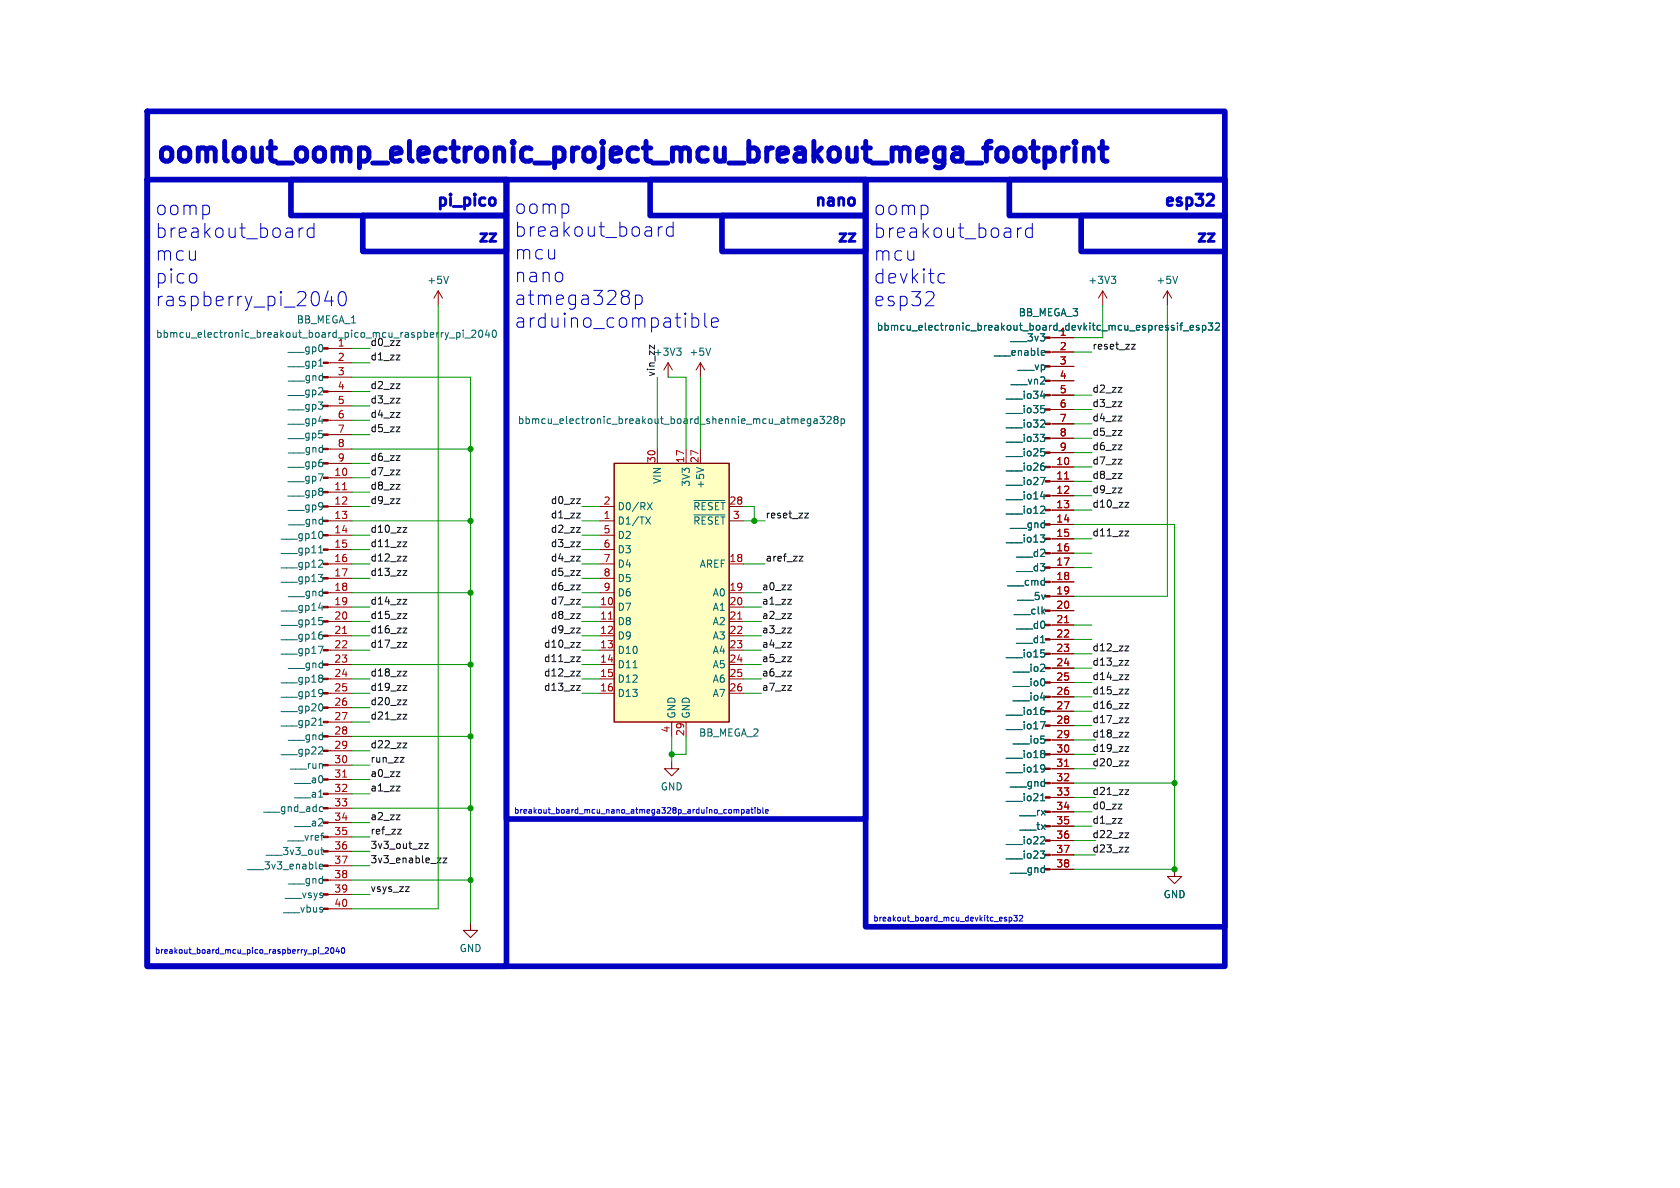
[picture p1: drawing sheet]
<svg xmlns="http://www.w3.org/2000/svg" width="297mm" height="210mm" viewBox="0 0 297 210" stroke-linecap="round" stroke-linejoin="round" font-family="sans-serif">
<g fill="none" stroke="#840000" stroke-width=".18">
<path d="M77.5 51.4l-.8 1.3M77.5 51.4v2.6M77.5 51.4l.7 1.3M185.6 59.7h4.3M194.9 51.4l-.7 1.3M194.9 51.4v2.6M194.9 51.4l.8 1.3M206.4 51.4l-.8 1.3M206.4 51.4v2.6M206.4 51.4l.7 1.3M58 79.4h4.2M58 76.8h4.2"/>
<path d="M58 74.3h4.2M58 71.8h4.2M58 69.2h4.2M58 66.7h4.2M58 64.1h4.2M58 61.6h4.2M116.2 79.4v2.5M118.1 64.1l-.8 1.3M118.1 64.1v2.6M118.1 64.1l.8 1.3M121.3 79.4v2.5M123.8 64.1v2.6"/>
<path d="M123.8 79.4v2.5M123.8 64.1l-.7 1.3M123.8 64.1l.8 1.3M185.6 77.5h4.3M185.6 74.9h4.3M185.6 72.4h4.3M185.6 69.9h4.3M185.6 67.3h4.3M185.6 64.8h4.3M185.6 62.2h4.3M58 99.7h4.2M58 97.2h4.2"/>
<path d="M58 94.6h4.2M58 92.1h4.2M58 89.5h4.2M58 87h4.2M58 84.5h4.2M58 81.9h4.2M106 99.7h2.6M106 97.2h2.6M106 94.6h2.6M106 92.1h2.6M106 89.5h2.6M128.9 99.7h2.5"/>
<path d="M128.9 92.1h2.5M128.9 89.5h2.5M185.6 97.8h4.3M185.6 95.3h4.3M185.6 92.7h4.3M185.6 90.2h4.3M185.6 87.6h4.3M185.6 85.1h4.3M185.6 82.6h4.3M185.6 80h4.3M58 117.5h4.2M58 114.9h4.2"/>
<path d="M58 112.4h4.2M58 109.9h4.2M58 107.3h4.2M58 104.8h4.2M58 102.2h4.2M106 117.5h2.6M106 114.9h2.6M106 112.4h2.6M106 109.9h2.6M106 107.3h2.6M106 104.8h2.6M106 102.2h2.6"/>
<path d="M128.9 117.5h2.5M128.9 114.9h2.5M128.9 112.4h2.5M128.9 109.9h2.5M128.9 107.3h2.5M128.9 104.8h2.5M185.6 118.1h4.3M185.6 115.6h4.3M185.6 113h4.3M185.6 110.5h4.3M185.6 108h4.3M185.6 105.4h4.3"/>
<path d="M185.6 102.9h4.3M185.6 100.3h4.3M58 137.8h4.2M58 135.3h4.2M58 132.7h4.2M58 130.2h4.2M58 127.6h4.2M58 125.1h4.2M58 122.6h4.2M58 120h4.2M106 122.6h2.6M106 120h2.6"/>
<path d="M118.7 134.6v1.3h1.3l-1.3 1.3-1.2-1.3h1.2M118.7 127.6v2.6M121.3 127.6v2.6M128.9 122.6h2.5M128.9 120h2.5M185.6 138.4h4.3M185.6 135.9h4.3M185.6 133.4h4.3M185.6 130.8h4.3M185.6 128.3h4.3M185.6 125.7h4.3M185.6 123.2h4.3"/>
<path d="M185.6 120.7h4.3M58 158.1h4.2M58 155.6h4.2M58 153h4.2M58 150.5h4.2M58 148h4.2M58 145.4h4.2M58 142.9h4.2M58 140.3h4.2M185.6 153.7h4.3M185.6 151.1h4.3M185.6 148.6h4.3"/>
<path d="M185.6 146.1h4.3M185.6 143.5h4.3M185.6 141h4.3M207.6 153.7v1.2h1.3l-1.3 1.3-1.2-1.3h1.2M58 160.7h4.2M83.2 163.2v1.3h1.3l-1.3 1.2-1.3-1.2h1.3"/>
</g>
<g fill="none" stroke="#006464" stroke-width=".18">
<path d="M79.3 48.8l-.4 1.3M79.5 59.8h.9M80.7 58.8v1.3M80.7 58.8h.4l.2 .2-.1 .6h-.5M81.9 58.4v.1M81.9 58.8v.8M82.2 59.8h1M83.4 58.5l.5-.1 .2 .3-.8 .9h.8M84.8 58.4h.1a.68 .68 0 0 1 .4 .6 .68 .68 0 0 1-.4 .6 .84 .84 0 0 1-.1-1.2zM86.1 58.3l-.3 .9h.8M86.4 58.8v.8M87.1 58.5l.2-.1a.68 .68 0 0 1 .5 .6 .68 .68 0 0 1-.5 .6l-.2-.1-.1-.3z"/>
<path d="M196.5 48.8h.7l-.4 .5M197 49.3l.2 .3v.3l-.2 .2M207.3 57.9l.3 .1v.2l-.2 .2h-.2M207.3 57.5l.3 .1M208.2 57.1v.1M208.2 57.5v.9M208.2 48.8l-.4 1.3M208.6 57.5h.5M209.1 57.1l-.3 .2v1.1M209.2 58.5h1M210.4 57.9l.6-.1-.1-.2-.3-.1-.2 .2 .1 .6h.4M212 57.6l-.3-.1-.2 .2v.2l.5 .1v.3h-.5"/>
<path d="M212.6 57.6l.3-.1 .3 .3-.1 .5h-.5M212.6 57.5v1.3M213.6 57.1h.8l-.4 .5 .3 .1v.5l-.2 .2-.5-.2M214.9 57.2l.5-.1 .2 .4-.8 .9h.8M56.3 64.7h.8M119.6 61.5h.8l-.4 .5M120.2 62l.2 .3v.3l-.2 .2M125.6 61.5l-.4 1.3M141.6 74.5l.6-.2v-.2l-.4-.1-.2 .2 .1 .6h.5M143.3 74.1l-.3-.1-.3 .3 .1 .5h.5M143.3 74v1.1l-.2 .2-.3-.1M143.9 74.1h.5l.1 .8"/>
<path d="M144.5 74.3l-.5 .1-.1 .2 .1 .3 .5-.1M145 73.6h.7l-.4 .5 .4 .1v.6l-.2 .1-.5-.1M146.2 73.7l.5-.1 .2 .4-.7 .9h.7M147.7 74.1l-.3 .3 .1 .4 .2 .1 .3-.1 .2-.2v-.2l-.3-.3M147.7 74.1l-.3-.2 .3-.3h.2l.3 .2-.3 .3M147.7 74.1h.2M148.7 74.1l.4-.1 .2 .3-.1 .5h-.5M148.7 74v1.3M183.9 76.8h.8l-.4 .5M184 70h.8M184 71.7h.6M184 79.3h.6"/>
<path d="M184.3 62h.3l.1 .3-.6 .1M184.6 72.2l.1 .2-.1 .5M184.6 74.3l.1 .2-.1 .3-.7 .7h.8M184.6 77.3l.1 .2-.1 .5M184.6 79.9l.1 .1-.1 .5M184.6 62.7l-.3 .1M56.3 97.7h.8M56.9 99.1l.2 .1-.1 .3-.7 .8h.8M57 94.2v.8M114.2 91.4l.8 1.3M114.5 88.8l.8 1.3M115 91.4l-.8 1.3"/>
<path d="M115.3 88.8l-.8 1.3M122.7 88.5h5.5M122.7 91h5.5M123.1 82.6l1.3 .5M183.9 84.4h.9l-.6 1.3M184 87.8h.8M184.6 82.4l.1 .2-.1 .5M184.6 89.5l.1 .2-.1 .3-.7 .7h.8M184.6 95.1l.1 .2-.1 .5M184.7 94.6l-.4 .4M56.3 101.5h.8l-.5 .5M56.3 114.2h.8l-.5 1.3"/>
<path d="M56.3 107.5h.8M57 102.1v.6M57 109.8v.5M57 112.3v.6M57 119.4v.3M57 120v.5M111.9 118.1h.7M184 114.9h.6M184.6 115.4l.1 .2-.1 .5M56.3 128.2h.8M56.9 132.1l.2 .2-.1 .3-.7 .7h.8M57 122v.8"/>
<path d="M57 124.6v.8M57.1 122.4l-.1 .1M183.9 127.6h.9l-.6 1.2M184.6 125.6l.1 .2-.1 .4M184.6 132.7l.1 .2-.1 .2M184.6 133.3l.1 .1-.1 .5M184.6 135.3a1.07 1.07 0 0 1-.1 1M184.7 135.7l-.1 .2M56.5 153.2l.6-.1-.1-.3h-.4l-.1 .1v.7h.5M56.7 142.6l.4 .1M56.7 150.2h.5M56.9 149.8v1.1l.3 .2"/>
<path d="M57.1 143.4l-.4 .1M183.9 150.4h.8l-.4 .5M184 141.5h.7M184.2 140.5l.1-.2v1.2M184.6 148l.1 .1-.1 .3-.7 .8h.8M184.6 151l.1 .2-.1 .4"/>
</g>
<g fill="#840000" stroke="#840000" stroke-width=".18">
<path d="M57.1 160.5h.9v.3h-.9z"/>
<path d="M57.1 158h.9v.2h-.9z"/>
<path d="M57.1 155.4h.9v.3h-.9z"/>
<path d="M57.1 152.9h.9v.3h-.9z"/>
<path d="M57.1 150.4h.9v.2h-.9z"/>
<path d="M57.1 147.8h.9v.3h-.9z"/>
<path d="M57.1 145.3h.9v.2h-.9z"/>
<path d="M57.1 142.7h.9v.3h-.9z"/>
<path d="M57.1 140.2h.9v.3h-.9z"/>
<path d="M57.1 137.7h.9v.2h-.9z"/>
<path d="M57.1 135.1h.9v.3h-.9z"/>
<path d="M57.1 132.6h.9v.2h-.9z"/>
<path d="M57.1 130h.9v.3h-.9z"/>
<path d="M57.1 127.5h.9v.3h-.9z"/>
<path d="M57.1 125h.9v.2h-.9z"/>
<path d="M57.1 122.4h.9v.3h-.9z"/>
<path d="M57.1 119.9h.9v.2h-.9z"/>
<path d="M57.1 117.3h.9v.3h-.9z"/>
<path d="M57.1 114.8h.9v.3h-.9z"/>
<path d="M57.1 112.3h.9v.2h-.9z"/>
<path d="M57.1 109.7h.9v.3h-.9z"/>
<path d="M57.1 107.2h.9v.2h-.9z"/>
<path d="M57.1 104.6h.9v.3h-.9z"/>
<path d="M57.1 102.1h.9v.3h-.9z"/>
<path d="M57.1 99.6h.9v.2h-.9z"/>
<path d="M57.1 97h.9v.3h-.9z"/>
<path d="M57.1 94.5h.9v.2h-.9z"/>
<path d="M57.1 91.9h.9v.3h-.9z"/>
<path d="M57.1 89.4h.9v.3h-.9z"/>
<path d="M57.1 86.9h.9v.2h-.9z"/>
<path d="M57.1 84.3h.9v.3h-.9z"/>
<path d="M57.1 81.8h.9v.2h-.9z"/>
<path d="M57.1 79.2h.9v.3h-.9z"/>
<path d="M57.1 76.7h.9v.3h-.9z"/>
<path d="M57.1 74.2h.9v.2h-.9z"/>
<path d="M57.1 71.6h.9v.3h-.9z"/>
<path d="M57.1 69.1h.9v.2h-.9z"/>
<path d="M57.1 66.5h.9v.3h-.9z"/>
<path d="M57.1 64h.9v.3h-.9z"/>
<path d="M57.1 61.5h.9v.2h-.9z"/>
<path d="M184.8 153.5h.8v.3h-.8z"/>
<path d="M184.8 151h.8v.3h-.8z"/>
<path d="M184.8 148.5h.8v.2h-.8z"/>
<path d="M184.8 145.9h.8v.3h-.8z"/>
<path d="M184.8 143.4h.8v.2h-.8z"/>
<path d="M184.8 140.8h.8v.3h-.8z"/>
<path d="M184.8 138.3h.8v.3h-.8z"/>
<path d="M184.8 135.8h.8v.2h-.8z"/>
<path d="M184.8 133.2h.8v.3h-.8z"/>
<path d="M184.8 130.7h.8v.2h-.8z"/>
<path d="M184.8 128.1h.8v.3h-.8z"/>
<path d="M184.8 125.6h.8v.3h-.8z"/>
<path d="M184.8 123.1h.8v.2h-.8z"/>
<path d="M184.8 120.5h.8v.3h-.8z"/>
<path d="M184.8 118h.8v.2h-.8z"/>
<path d="M184.8 115.4h.8v.3h-.8z"/>
<path d="M184.8 112.9h.8v.3h-.8z"/>
<path d="M184.8 110.4h.8v.2h-.8z"/>
<path d="M184.8 107.8h.8v.3h-.8z"/>
<path d="M184.8 105.3h.8v.2h-.8z"/>
<path d="M184.8 102.7h.8v.3h-.8z"/>
<path d="M184.8 100.2h.8v.3h-.8z"/>
<path d="M184.8 97.7h.8v.2h-.8z"/>
<path d="M184.8 95.1h.8v.3h-.8z"/>
<path d="M184.8 92.6h.8v.2h-.8z"/>
<path d="M184.8 90h.8v.3h-.8z"/>
<path d="M184.8 87.5h.8v.3h-.8z"/>
<path d="M184.8 85h.8v.2h-.8z"/>
<path d="M184.8 82.4h.8v.3h-.8z"/>
<path d="M184.8 79.9h.8v.2h-.8z"/>
<path d="M184.8 77.3h.8v.3h-.8z"/>
<path d="M184.8 74.8h.8v.3h-.8z"/>
<path d="M184.8 72.3h.8v.2h-.8z"/>
<path d="M184.8 69.7h.8v.3h-.8z"/>
<path d="M184.8 67.2h.8v.2h-.8z"/>
<path d="M184.8 64.6h.8v.3h-.8z"/>
<path d="M184.8 62.1h.8v.3h-.8z"/>
<path d="M184.8 59.6h.8v.2h-.8z"/>
</g>
<path d="M60.6 86.6h.7M188.2 84.7h.7M60.6 112h.7M107.6 109.4h.7M130.4 109.4h.7M188.2 110.1h.7M60.6 137.4h.7M188.2 135.5h.7" fill="none" stroke="#a90000" stroke-width=".18"/>
<path d="M108.6 81.9h20.3v45.7h-20.3z" fill="#ffffc2" stroke="#ffffc2" stroke-width=".18"/>
<path d="M108.6 81.9h20.3v45.7h-20.3z" fill="none" stroke="#840000" stroke-width=".25"/>
<g fill="none" stroke="#0f0f0f" stroke-width=".18">
<path d="M70 62.8h.7l-.7 .8h.7M70 67.9h.7l-.7 .8h.7M70 70.4h.7l-.7 .8h.7M70 75.5h.7l-.7 .8h.7M70 72.9h.7l-.7 .9h.7M70.7 60.2l-.7 .9h.7M115.7 61v.7l-.9-.7v.7M197.7 76.1h.6l-.6 .9h.6M197.7 78.7h.6l-.6 .8h.6M197.7 73.6h.6l-.6 .8h.6M197.7 68.5h.6l-.6 .8h.6M197.7 71h.6l-.6 .9h.6"/>
<path d="M200 60.9h.7l-.7 .8h.7M70 88.2h.7l-.7 .8h.7M70 83.1h.7l-.7 .8h.7M70 80.6h.7l-.7 .8h.7M70 85.6h.7l-.7 .9h.7M71.3 95.8h.6l-.6 .8h.6M71.3 93.3h.6l-.6 .8h.6M71.3 98.3h.6l-.6 .9h.6M101.9 95.8h.7l-.7 .8h.7M101.9 88.2h.7l-.7 .8h.7M101.9 90.7h.7l-.7 .9h.7M101.9 93.3h.7l-.7 .8h.7"/>
<path d="M101.9 98.3h.7l-.7 .9h.7M141.3 98.3h.6l-.6 .9h.6M142.2 90.7h.7l-.7 .9h.7M197.7 83.7h.6l-.6 .9h.6M197.7 86.3h.6l-.6 .8h.6M197.7 81.2h.6l-.6 .8h.6M198.9 93.9h.7l-.7 .8h.7M198.9 88.8h.7l-.7 .9h.7M71.3 106h.6l-.6 .8h.6M71.3 111h.6l-.6 .9h.6M71.3 113.6h.6l-.6 .8h.6M71.3 100.9h.6l-.6 .8h.6"/>
<path d="M71.3 108.5h.6l-.6 .8h.6M71.3 118.7h.6l-.6 .8h.6M101.9 106h.7l-.7 .8h.7M101.9 111h.7l-.7 .9h.7M101.9 113.6h.7l-.7 .8h.7M101.9 100.9h.7l-.7 .8h.7M101.9 108.5h.7l-.7 .8h.7M101.9 118.7h.7l-.7 .8h.7M101.9 103.4h.7l-.7 .9h.7M101.9 116.1h.7l-.7 .9h.7M139.3 106h.6l-.6 .8h.6M139.3 111h.6l-.6 .9h.6"/>
<path d="M139.3 113.6h.6l-.6 .8h.6M139.3 108.5h.6l-.6 .8h.6M139.3 118.7h.6l-.6 .8h.6M139.3 103.4h.6l-.6 .9h.6M139.3 116.1h.6l-.6 .9h.6M198.9 116.8h.7l-.7 .8h.7M198.9 114.2h.7l-.7 .9h.7M198.9 119.3h.7l-.7 .8h.7M70 136.4h.7l-.7 .9h.7M70 139h.7l-.7 .8h.7M70.8 133.9h.6l-.6 .8h.6M71.3 123.7h.6l-.6 .9h.6"/>
<path d="M71.3 126.3h.6l-.6 .8h.6M71.3 121.2h.6l-.6 .8h.6M71.3 131.4h.6l-.6 .8h.6M101.9 121.2h.7l-.7 .8h.7M139.3 121.2h.6l-.6 .8h.6M198.9 129.5h.7l-.7 .8h.7M198.9 126.9h.7l-.7 .9h.7M198.9 124.4h.7l-.7 .8h.7M198.9 121.8h.7l-.7 .9h.7M198.9 139.6h.7l-.7 .9h.7M198.9 132h.7l-.7 .8h.7M198.9 134.5h.7l-.7 .9h.7"/>
<path d="M70 144.1h.7l-.7 .8h.7M70.3 146.6h.6l-.6 .8h.6M71.7 156.8h.6l-.6 .8h.6M75.1 149.1h.6l-.6 .9h.6M77.3 151.7h.7l-.7 .8h.7M78.3 151.7h.7l-.7 .8h.7M197.7 142.2h.6l-.6 .8h.6M197.7 144.7h.6l-.6 .8h.6M198.9 149.8h.7l-.7 .8h.7M198.9 147.2h.7l-.7 .9h.7"/>
</g>
<path d="M87.2 35l.4 .4v.5l-.4 .4M151 35.2l.1 .2-.1 .7M213.7 34.3h.5a.54 .54 0 0 1 .3 .9l-1.2 1.1h1.3M86.6 41.3h1.1l-1.1 1.4h1.1M150.1 41.3h1.1l-1.1 1.4h1.1M213.6 41.3h1.1l-1.1 1.4h1.1" fill="none" stroke="#0000c2" stroke-width=".5"/>
<g fill="none" stroke="#0000c2" stroke-width=".18">
<path d="M55.5 39.5v2.5M119 39.3v2.5M182.5 39.5v2.5M52.9 40.3v1.7M53.6 40.3a.64 .64 0 0 0-.7 .5M55.5 40.4l-.7-.1-.5 .5v.7l.2 .4 .3 .1 .7-.1M58 51.4l-.6 1.8h1.6M58.6 52.4v1.6M60 51.8a.6 .6 0 0 1 .6-.3 .6 .6 0 0 1 .5 .5 1.47 1.47 0 0 1-.5 2 .64 .64 0 0 1-.7-.4 2.13 2.13 0 0 1 .1-1.8zM111.1 51.6l.2 .2-.2 .4M111.1 52.6l.2 .3-.2 .7M112.3 52.2v2.5"/>
<path d="M112.3 52.3l.7-.1 .5 .4v.8l-.2 .3-.3 .1-.7-.1M116.4 40.1v1.7M117.1 40.1a.64 .64 0 0 0-.7 .5M119 40.2l-.7-.1-.5 .5v.7l.2 .3 .3 .2 .7-.2M122.3 55.4v2.5M122.3 56.3l.7-.1 .5 .5v.7l-.2 .3-.3 .2-.7-.2M124.6 55.4v2.1l.4 .4M125.8 57l1.2-.2-.1-.5-.8-.1-.3 .3v1l.1 .2 .2 .2 .8-.2M164.6 51.5a.68 .68 0 0 1 .4 1.1l-1.4 1.4h1.5M166.3 48.4l.7 .1M167 49.9l-.7 .1M179.9 40.3v1.7"/>
<path d="M180.6 40.3a.64 .64 0 0 0-.7 .5M182.5 40.4l-.7-.1-.5 .5v.7l.2 .4 .3 .1 .7-.1M129.8 143.1v.7M129.8 143.2l.2-.1 .2 .1M130.2 143.2l.1-.1h.3v.7M130.2 143.2v.6M131.1 143.1h.3l.2 .2-.1 .4h-.4M131.1 143.1v1M132 143.1h.4v.7M132.4 143.3l-.4 .2 .1 .3 .3-.1M132.8 143.1h.3M132.9 142.8v.8l.2 .2"/>
<path d="M133.5 142.8v.1M133.5 143.1v.7M134 143.1h.2l.2 .2-.1 .4h-.3M134 142.8v1M134.9 142.8v.8l.1 .2M135.3 143.4l.5-.1v-.2h-.3l-.2 .1 .1 .5h.4M56.5 168.6h.8M57.5 167.6l.4-.1 .2 .3-.6 .7h.6M58.5 167.6l.2-.1a.53 .53 0 0 1 .3 .5 .53 .53 0 0 1-.3 .5l-.2-.4zM59.6 167.5l-.2 .7h.6M59.9 167.9v.6M60.5 167.6l.1-.1a.53 .53 0 0 1 .3 .5 .53 .53 0 0 1-.3 .5l-.2-.4z"/>
<path d="M177.5 162.3l.5 .3-.2 .2h-.3M177.9 162.2l-.2-.1-.2 .2M178.4 162.2l.3-.1 .2 .2-.1 .5h-.4M178.4 162.1v1M179.2 161.8h.6l-.3 .4 .3 .1v.4l-.2 .1-.4-.1M180.2 161.9l.4-.1 .2 .3-.6 .7h.6"/>
</g>
<g fill="none" stroke="#0000c2" stroke-width=".87">
<path d="M182.2 26.2h1.3M182.9 28.3l.6 .2M184.7 26.3l.3-.1h.7l.3 .1 .4 .5v1l-.4 .5-.3 .2h-.7l-.3-.2M184.7 26.2v3.5M187.9 26.2v2.3M188.9 26.2a.89 .89 0 0 0-1 .6M190 25v.3M190 26.2v2.3M190 25l-.1 .2 .1 .1M190 25l.2 .2-.2 .1M191.7 26.5a.87 .87 0 0 1 1.5 .2v1.8M191.7 26.2v2.3"/>
<path d="M194.4 26.2h1.3M194.9 25v3l.1 .3 .7 .2"/>
</g>
<path d="M26 19.7h190.5v151.1h-190.5zM26 31.8h63.5v139h-63.5zM51.4 31.8h38.1v6.3h-38.1zM64.1 38.1h25.4v6.4h-25.4zM89.5 31.8h63.5v113h-63.5zM114.9 31.8h38.1v6.3h-38.1zM127.6 38.1h25.4v6.4h-25.4zM153 31.8h63.5v132h-63.5zM178.4 31.8h38.1v6.3h-38.1zM191.1 38.1h25.4v6.4h-25.4z" fill="none" stroke="#0000c2" stroke-width="1"/>
<g fill="none" stroke="#009600" stroke-width=".18">
<path d="M77.5 54v106.7h-15.3M194.9 54v5.7h-5M206.4 54v51.4h-16.5M62.2 66.7h21v96.5M62.2 79.4h21M62.2 71.8h3.2M62.2 69.2h3.2M62.2 61.6h3.2M62.2 64.1h3.2M62.2 76.8h3.2M62.2 74.3h3.2M116.2 66.7v12.7"/>
<path d="M118.1 66.7h3.2v12.7M123.8 66.7v12.7M189.9 74.9h3.1M189.9 62.2h3.1M189.9 69.9h3.1M189.9 72.4h3.1M189.9 77.5h3.1M62.2 92.1h21M62.2 84.5h3.2M62.2 87h3.2M62.2 89.5h3.2M62.2 94.6h3.2"/>
<path d="M62.2 97.2h3.2M62.2 99.7h3.2M62.2 81.9h3.2M102.9 92.1h3.1M102.9 89.5h3.1M102.9 94.6h3.1M102.9 97.2h3.1M102.9 99.7h3.1M131.4 92.1h3.9M131.4 89.5h1.9v2.6M131.4 99.7h3.9M189.9 92.7h17.7v61h-17.7"/>
<path d="M189.9 95.3h3.1M189.9 97.8h3.1M189.9 90.2h3.1M189.9 82.6h3.1M189.9 80h3.1M189.9 87.6h3.1M189.9 85.1h3.1M62.2 104.8h21M62.2 117.5h21M62.2 114.9h3.2M62.2 109.9h3.2M62.2 102.2h3.2"/>
<path d="M62.2 107.3h3.2M62.2 112.4h3.2M102.9 104.8h3.1M102.9 117.5h3.1M102.9 114.9h3.1M102.9 109.9h3.1M102.9 102.2h3.1M102.9 107.3h3.1M102.9 112.4h3.1M131.4 104.8h3.2M131.4 117.5h3.2M131.4 114.9h3.2"/>
<path d="M131.4 109.9h3.2M131.4 107.3h3.2M131.4 112.4h3.2M189.9 118.1h3.1M189.9 115.6h3.1M189.9 113h3.1M189.9 100.3h3.1M189.9 110.5h3.1M62.2 122.6h3.2M62.2 120h3.2M62.2 125.1h3.2M62.2 127.6h3.2"/>
<path d="M62.2 130.2h21M62.2 135.3h3.2M62.2 132.7h3.2M62.2 137.8h3.2M102.9 122.6h3.1M102.9 120h3.1M118.7 130.2v4.4M121.3 130.2v3.2h-2.6M131.4 122.6h3.2M131.4 120h3.2M189.9 138.4h17.7M189.9 120.7h3.1"/>
<path d="M189.9 130.8h3.8M189.9 128.3h3.1M189.9 125.7h3.1M189.9 123.2h3.1M189.9 133.4h3.8M189.9 135.9h3.8M62.2 142.9h21M62.2 140.3h3.2M62.2 155.6h21M62.2 153h3.2M62.2 158.1h3.2M62.2 150.5h3.2"/>
<path d="M62.2 148h3.2M62.2 145.4h3.2M189.9 148.6h3.8M189.9 151.1h3.8M189.9 141h3.8M189.9 146.1h3.1M189.9 143.5h3.1"/>
</g>
<g fill="#009600" stroke="#009600" stroke-width=".18">
<circle cx="207.6" cy="153.7" r=".46"/>
<circle cx="207.6" cy="138.4" r=".46"/>
<circle cx="83.2" cy="155.6" r=".46"/>
<circle cx="83.2" cy="142.9" r=".46"/>
<circle cx="83.2" cy="117.5" r=".46"/>
<circle cx="83.2" cy="130.2" r=".46"/>
<circle cx="83.2" cy="92.1" r=".46"/>
<circle cx="83.2" cy="104.8" r=".46"/>
<circle cx="83.2" cy="79.4" r=".46"/>
<circle cx="118.7" cy="133.4" r=".46"/>
<circle cx="133.3" cy="92.1" r=".46"/>
</g>
<text font-size="4.9" fill="#0000c2" x="27.3" y="29">oomlout_oomp_electronic_project_mcu_breakout_mega_footprint</text>
<g font-size="3.5" fill="#0000c2">
<text x="27.3" y="38.3">oomp</text>
<text x="90.8" y="38">oomp</text>
<text x="154.3" y="38.3">oomp</text>
<text x="27.3" y="42.3">breakout_board</text>
<text x="27.3" y="46.3">mcu</text>
<text x="90.8" y="42.1">breakout_board</text>
<text x="90.8" y="46.1">mcu</text>
<text x="154.3" y="42.3">breakout_board</text>
<text x="154.3" y="46.3">mcu</text>
<text x="27.3" y="50.3">pico</text>
<text x="90.8" y="50.1">nano</text>
<text x="154.3" y="50.3">devkitc</text>
<text x="27.3" y="54.4">raspberry_pi_2040</text>
<text x="90.8" y="54.1">atmega328p</text>
<text x="90.8" y="58.2">arduino_compatible</text>
<text x="154.3" y="54.4">esp32</text>
</g>
<g font-size="2.8" fill="#0000c2">
<text x="76.6" y="36.6">pi_pico</text>
<text x="143.4" y="36.6">nano</text>
<text x="205.2" y="36.6">esp32</text>
<text x="83.9" y="42.9">zz</text>
<text x="147.4" y="42.9">zz</text>
<text x="210.9" y="42.9">zz</text>
</g>
<g font-size="1.8" fill="#006464">
<text x="75.4" y="50.4">+5V</text>
<text x="192.3" y="50.4">+3V3</text>
<text x="204.3" y="50.4">+5V</text>
<text x="52.4" y="57.4">BB_MEGA_1</text>
<text x="154.9" y="58.6">bbmcu_electronic_breakout_board_devkitc_mcu_espressif_esp32</text>
<text x="180" y="56.1">BB_MEGA_3</text>
<text x="50.8" y="62.5">___gp0</text>
<text x="50.8" y="65">___gp1</text>
<text x="59.6" y="61.3">1</text>
<text x="121.8" y="63.1">+5V</text>
<text x="175.6" y="63.1">___enable</text>
<text x="178.5" y="60.6">___3v3</text>
<text x="179.8" y="65.6">___vp</text>
<text x="50.8" y="70.1">___gp2</text>
<text x="50.9" y="67.5">___gnd</text>
<text x="177.8" y="70.7">___io34</text>
<text x="178.6" y="68.2">___vn2</text>
<text x="50.8" y="72.6">___gp3</text>
<text x="50.8" y="75.2">___gp4</text>
<text x="50.8" y="77.7">___gp5</text>
<text x="91.4" y="75.2">bbmcu_electronic_breakout_board_shennie_mcu_atmega328p</text>
<text x="177.8" y="73.3">___io35</text>
<text x="177.8" y="75.8">___io32</text>
<text x="50.8" y="82.8">___gp6</text>
<text x="50.9" y="80.2">___gnd</text>
<text x="177.8" y="83.4">___io26</text>
<text x="177.8" y="78.3">___io33</text>
<text x="177.8" y="80.9">___io25</text>
<text x="50.8" y="85.3">___gp7</text>
<text x="50.8" y="87.9">___gp8</text>
<text x="117.1" y="85.7" transform="rotate(-90 117.1 85.7)">VIN</text>
<text x="122.1" y="86.1" transform="rotate(-90 122.1 86.1)">3V3</text>
<text x="124.7" y="86.5" transform="rotate(-90 124.7 86.5)">+5V</text>
<text x="177.8" y="86">___io27</text>
<text x="177.8" y="88.5">___io14</text>
<text x="49.6" y="95.5">___gp10</text>
<text x="50.8" y="90.4">___gp9</text>
<text x="50.9" y="92.9">___gnd</text>
<text x="109.1" y="92.9">D1/TX</text>
<text x="109.1" y="90.4">D0/RX</text>
<text x="109.1" y="95.5">D2</text>
<text x="122.4" y="90.4">~{RESET}</text>
<text x="122.4" y="92.9">~{RESET}</text>
<text x="177.8" y="91">___io12</text>
<text x="178.5" y="93.6">___gnd</text>
<text x="49.6" y="98">___gp11</text>
<text x="49.6" y="100.6">___gp12</text>
<text x="109.1" y="98">D3</text>
<text x="109.1" y="100.6">D4</text>
<text x="123.6" y="100.6">AREF</text>
<text x="177.8" y="96.1">___io13</text>
<text x="179.6" y="98.7">___d2</text>
<text x="179.6" y="101.2">___d3</text>
<text x="49.6" y="103.1">___gp13</text>
<text x="50.9" y="105.6">___gnd</text>
<text x="109.1" y="103.1">D5</text>
<text x="109.1" y="105.6">D6</text>
<text x="125.9" y="105.6">A0</text>
<text x="178" y="103.7">___cmd</text>
<text x="179.8" y="106.3">___5v</text>
<text x="49.6" y="108.2">___gp14</text>
<text x="49.6" y="110.7">___gp15</text>
<text x="49.6" y="113.3">___gp16</text>
<text x="109.1" y="108.2">D7</text>
<text x="109.1" y="110.7">D8</text>
<text x="109.1" y="113.3">D9</text>
<text x="125.9" y="108.2">A1</text>
<text x="125.9" y="110.7">A2</text>
<text x="125.9" y="113.3">A3</text>
<text x="179.2" y="108.8">___clk</text>
<text x="179.6" y="111.4">___d0</text>
<text x="179.6" y="113.9">___d1</text>
<text x="49.6" y="115.8">___gp17</text>
<text x="50.9" y="118.3">___gnd</text>
<text x="109.1" y="115.8">D10</text>
<text x="109.1" y="118.3">D11</text>
<text x="125.9" y="115.8">A4</text>
<text x="125.9" y="118.3">A5</text>
<text x="177.8" y="116.4">___io15</text>
<text x="179" y="119">___io2</text>
<text x="49.6" y="120.9">___gp18</text>
<text x="49.6" y="123.4">___gp19</text>
<text x="49.6" y="126">___gp20</text>
<text x="109.1" y="120.9">D12</text>
<text x="109.1" y="123.4">D13</text>
<text x="125.9" y="120.9">A6</text>
<text x="125.9" y="123.4">A7</text>
<text x="179" y="121.5">___io0</text>
<text x="179" y="124.1">___io4</text>
<text x="49.6" y="128.5">___gp21</text>
<text x="50.9" y="131">___gnd</text>
<text x="119.6" y="127.1" transform="rotate(-90 119.6 127.1)">GND</text>
<text x="122.1" y="127.1" transform="rotate(-90 122.1 127.1)">GND</text>
<text x="123.5" y="130.4">BB_MEGA_2</text>
<text x="177.8" y="126.6">___io16</text>
<text x="177.8" y="129.1">___io17</text>
<text x="179" y="131.7">___io5</text>
<text x="49.6" y="133.6">___gp22</text>
<text x="51.2" y="136.1">___run</text>
<text x="177.8" y="134.2">___io18</text>
<text x="177.8" y="136.8">___io19</text>
<text x="46.5" y="143.7">___gnd_adc</text>
<text x="51.9" y="138.7">___a0</text>
<text x="51.9" y="141.2">___a1</text>
<text x="116.7" y="139.9">GND</text>
<text x="177.8" y="141.8">___io21</text>
<text x="178.5" y="139.3">___gnd</text>
<text x="50.7" y="148.8">___vref</text>
<text x="51.9" y="146.3">___a2</text>
<text x="177.8" y="149.5">___io22</text>
<text x="180.1" y="144.4">___rx</text>
<text x="180.2" y="146.9">___tx</text>
<text x="43.7" y="153.9">___3v3_enable</text>
<text x="46.9" y="151.4">___3v3_out</text>
<text x="177.8" y="152">___io23</text>
<text x="178.5" y="154.5">___gnd</text>
<text x="50" y="161.5">___vbus</text>
<text x="50.3" y="159">___vsys</text>
<text x="50.9" y="156.4">___gnd</text>
<text x="205.6" y="159">GND</text>
<text x="81.1" y="168.5">GND</text>
</g>
<g font-size="1.8" fill="#0f0f0f">
<text x="27.5" y="59.9">bbmcu_electronic_breakout_board_pico_mcu_raspberry_pi_2040</text>
<text x="65.4" y="63.8">d1_zz</text>
<text x="65.4" y="61.2">d0_zz</text>
<text x="115.5" y="63.1">+3V3</text>
<text x="193" y="61.9">reset_zz</text>
<text x="65.4" y="68.9">d2_zz</text>
<text x="65.4" y="71.4">d3_zz</text>
<text x="115.9" y="66.7" transform="rotate(-90 115.9 66.7)">vin_zz</text>
<text x="193" y="69.5">d2_zz</text>
<text x="65.4" y="76.5">d5_zz</text>
<text x="65.4" y="73.9">d4_zz</text>
<text x="193" y="77.1">d5_zz</text>
<text x="193" y="74.6">d4_zz</text>
<text x="193" y="72">d3_zz</text>
<text x="65.4" y="81.6">d6_zz</text>
<text x="193" y="79.7">d6_zz</text>
<text x="193" y="82.2">d7_zz</text>
<text x="65.4" y="89.2">d9_zz</text>
<text x="65.4" y="84.1">d7_zz</text>
<text x="65.4" y="86.6">d8_zz</text>
<text x="97.3" y="89.2">d0_zz</text>
<text x="193" y="84.7">d8_zz</text>
<text x="193" y="89.8">d10_zz</text>
<text x="193" y="87.3">d9_zz</text>
<text x="65.4" y="94.3">d10_zz</text>
<text x="97.3" y="91.7">d1_zz</text>
<text x="97.3" y="94.3">d2_zz</text>
<text x="135.3" y="91.7">reset_zz</text>
<text x="193" y="94.9">d11_zz</text>
<text x="65.4" y="101.9">d13_zz</text>
<text x="65.4" y="96.8">d11_zz</text>
<text x="65.4" y="99.3">d12_zz</text>
<text x="97.3" y="96.8">d3_zz</text>
<text x="97.3" y="99.3">d4_zz</text>
<text x="97.3" y="101.9">d5_zz</text>
<text x="135.3" y="99.3">aref_zz</text>
<text x="65.4" y="107">d14_zz</text>
<text x="97.3" y="107">d7_zz</text>
<text x="97.3" y="104.4">d6_zz</text>
<text x="134.6" y="104.4">a0_zz</text>
<text x="134.6" y="107">a1_zz</text>
<text x="65.4" y="112">d16_zz</text>
<text x="65.4" y="109.5">d15_zz</text>
<text x="97.3" y="112">d9_zz</text>
<text x="97.3" y="109.5">d8_zz</text>
<text x="134.6" y="109.5">a2_zz</text>
<text x="134.6" y="112">a3_zz</text>
<text x="65.4" y="114.6">d17_zz</text>
<text x="65.4" y="119.7">d18_zz</text>
<text x="96.1" y="119.7">d12_zz</text>
<text x="96.1" y="117.1">d11_zz</text>
<text x="96.1" y="114.6">d10_zz</text>
<text x="134.6" y="117.1">a5_zz</text>
<text x="134.6" y="119.7">a6_zz</text>
<text x="134.6" y="114.6">a4_zz</text>
<text x="193" y="117.8">d13_zz</text>
<text x="193" y="115.2">d12_zz</text>
<text x="65.4" y="124.7">d20_zz</text>
<text x="65.4" y="122.2">d19_zz</text>
<text x="96.1" y="122.2">d13_zz</text>
<text x="134.6" y="122.2">a7_zz</text>
<text x="193" y="120.3">d14_zz</text>
<text x="193" y="125.4">d16_zz</text>
<text x="193" y="122.8">d15_zz</text>
<text x="65.4" y="127.3">d21_zz</text>
<text x="193" y="130.5">d18_zz</text>
<text x="193" y="127.9">d17_zz</text>
<text x="65.4" y="137.4">a0_zz</text>
<text x="65.4" y="134.9">run_zz</text>
<text x="65.4" y="132.4">d22_zz</text>
<text x="193" y="133">d19_zz</text>
<text x="193" y="135.5">d20_zz</text>
<text x="65.4" y="140">a1_zz</text>
<text x="193" y="143.2">d0_zz</text>
<text x="193" y="140.6">d21_zz</text>
<text x="65.4" y="147.6">ref_zz</text>
<text x="65.4" y="145.1">a2_zz</text>
<text x="193" y="145.7">d1_zz</text>
<text x="193" y="148.2">d22_zz</text>
<text x="65.4" y="152.7">3v3_enable_zz</text>
<text x="65.4" y="150.1">3v3_out_zz</text>
<text x="193" y="150.8">d23_zz</text>
<text x="65.4" y="157.8">vsys_zz</text>
</g>
<g font-size="1.8" fill="#a90000">
<text x="187.3" y="59.4">1</text>
<text x="59.6" y="63.9">2</text>
<text x="187.3" y="62">2</text>
<text x="187.3" y="64.5">3</text>
<text x="59.6" y="66.4">3</text>
<text x="59.6" y="69">4</text>
<text x="59.6" y="71.5">5</text>
<text x="187.3" y="67.1">4</text>
<text x="187.3" y="69.6">5</text>
<text x="59.6" y="74">6</text>
<text x="59.6" y="76.6">7</text>
<text x="187.3" y="72.1">6</text>
<text x="187.3" y="74.7">7</text>
<text x="187.3" y="77.2">8</text>
<text x="59.6" y="79.1">8</text>
<text x="59.6" y="81.7">9</text>
<text x="116" y="82" transform="rotate(-90 116 82)">30</text>
<text x="121" y="82" transform="rotate(-90 121 82)">17</text>
<text x="123.6" y="82" transform="rotate(-90 123.6 82)">27</text>
<text x="186.6" y="82.3">10</text>
<text x="187.3" y="79.8">9</text>
<text x="59" y="84.2">10</text>
<text x="59" y="86.7">11</text>
<text x="59" y="89.3">12</text>
<text x="106.6" y="89.3">2</text>
<text x="128.9" y="89.3">28</text>
<text x="186.6" y="84.8">11</text>
<text x="186.6" y="87.4">12</text>
<text x="186.6" y="89.9">13</text>
<text x="59" y="91.8">13</text>
<text x="59" y="94.4">14</text>
<text x="106.6" y="91.8">1</text>
<text x="106.6" y="94.4">5</text>
<text x="129.5" y="91.8">3</text>
<text x="186.6" y="92.5">14</text>
<text x="186.6" y="95">15</text>
<text x="59" y="96.9">15</text>
<text x="59" y="99.4">16</text>
<text x="59" y="102">17</text>
<text x="106.6" y="96.9">6</text>
<text x="106.6" y="99.4">7</text>
<text x="106.6" y="102">8</text>
<text x="128.9" y="99.4">18</text>
<text x="186.6" y="97.5">16</text>
<text x="186.6" y="100.1">17</text>
<text x="59" y="104.5">18</text>
<text x="59" y="107.1">19</text>
<text x="106" y="107.1">10</text>
<text x="106.6" y="104.5">9</text>
<text x="128.9" y="104.5">19</text>
<text x="128.9" y="107.1">20</text>
<text x="186.6" y="102.6">18</text>
<text x="186.6" y="105.2">19</text>
<text x="186.6" y="107.7">20</text>
<text x="59" y="109.6">20</text>
<text x="59" y="112.1">21</text>
<text x="106" y="109.6">11</text>
<text x="106" y="112.1">12</text>
<text x="128.9" y="109.6">21</text>
<text x="128.9" y="112.1">22</text>
<text x="186.6" y="110.2">21</text>
<text x="186.6" y="112.8">22</text>
<text x="59" y="114.7">22</text>
<text x="59" y="117.2">23</text>
<text x="59" y="119.8">24</text>
<text x="106" y="114.7">13</text>
<text x="106" y="117.2">14</text>
<text x="106" y="119.8">15</text>
<text x="128.9" y="114.7">23</text>
<text x="128.9" y="117.2">24</text>
<text x="128.9" y="119.8">25</text>
<text x="186.6" y="115.3">23</text>
<text x="186.6" y="117.9">24</text>
<text x="59" y="122.3">25</text>
<text x="59" y="124.8">26</text>
<text x="106" y="122.3">16</text>
<text x="128.9" y="122.3">26</text>
<text x="186.6" y="120.4">25</text>
<text x="186.6" y="122.9">26</text>
<text x="186.6" y="125.5">27</text>
<text x="59" y="127.4">27</text>
<text x="59" y="129.9">28</text>
<text x="118.5" y="129.6" transform="rotate(-90 118.5 129.6)">4</text>
<text x="121" y="130.2" transform="rotate(-90 121 130.2)">29</text>
<text x="186.6" y="128">28</text>
<text x="186.6" y="130.6">29</text>
<text x="59" y="132.5">29</text>
<text x="59" y="135">30</text>
<text x="59" y="137.5">31</text>
<text x="186.6" y="133.1">30</text>
<text x="186.6" y="135.6">31</text>
<text x="59" y="140.1">32</text>
<text x="59" y="142.6">33</text>
<text x="186.6" y="138.2">32</text>
<text x="186.6" y="140.7">33</text>
<text x="186.6" y="143.3">34</text>
<text x="59" y="145.2">34</text>
<text x="59" y="147.7">35</text>
<text x="186.6" y="145.8">35</text>
<text x="186.6" y="148.3">36</text>
<text x="59" y="150.2">36</text>
<text x="59" y="152.8">37</text>
<text x="59" y="155.3">38</text>
<text x="186.6" y="150.9">37</text>
<text x="186.6" y="153.4">38</text>
<text x="59" y="157.9">39</text>
<text x="59" y="160.4">40</text>
</g>
<g font-size="1.4" fill="#0000c2">
<text x="90.8" y="143.9">breakout_board_mcu_nano_atmega328p_arduino_compatible</text>
<text x="154.3" y="162.9">breakout_board_mcu_devkitc_esp32</text>
<text x="27.3" y="168.7">breakout_board_mcu_pico_raspberry_pi_2040</text>
</g>
</svg>
